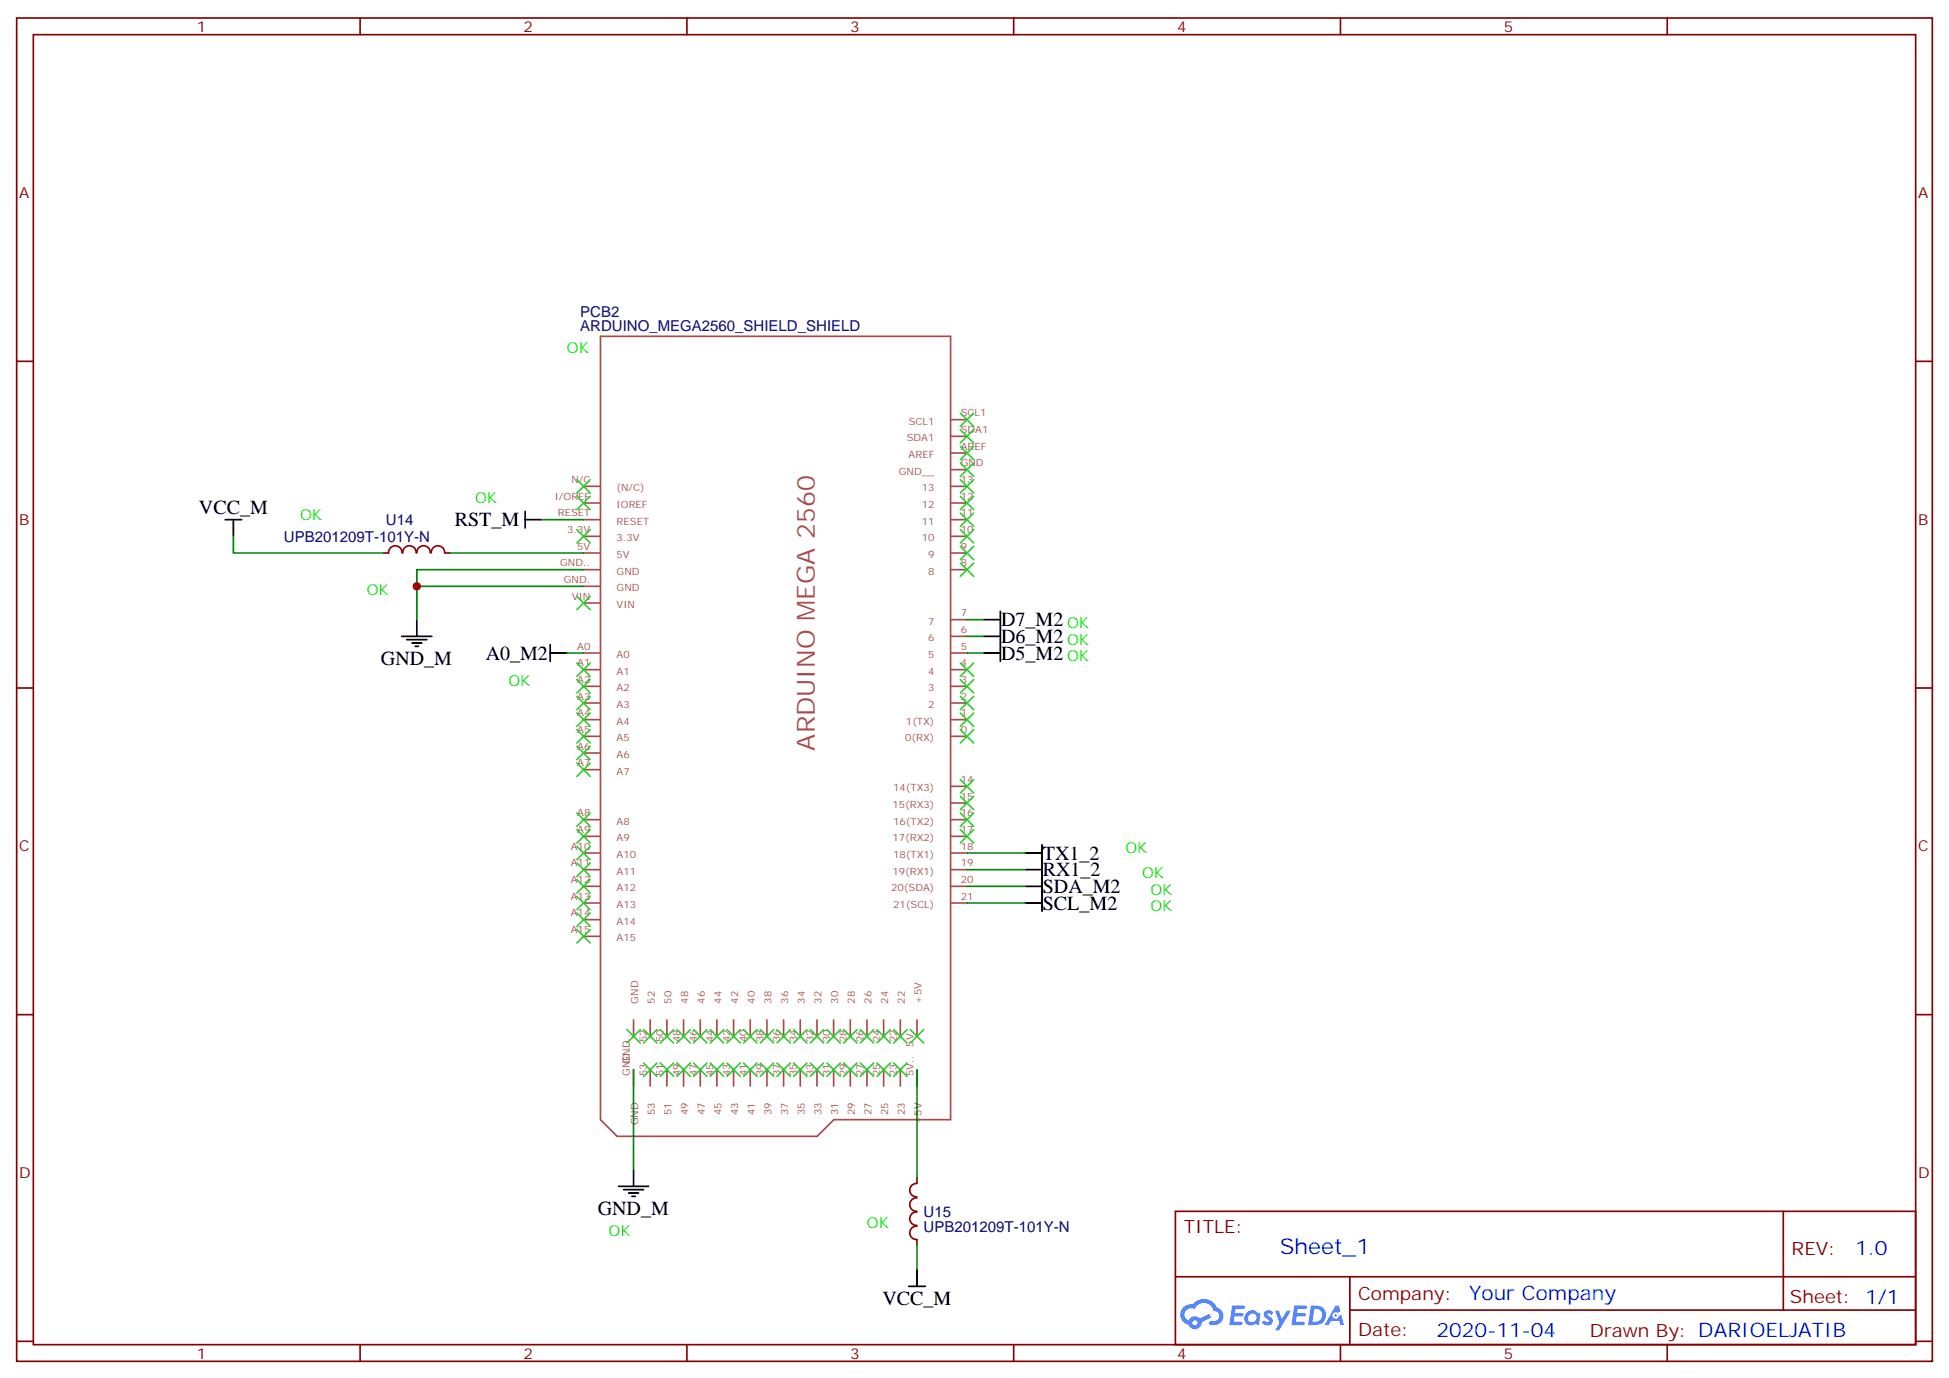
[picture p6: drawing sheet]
<svg xmlns="http://www.w3.org/2000/svg" width="412mm" height="292mm" viewBox="0 0 412 292" stroke-linecap="round" stroke-linejoin="round" font-family="sans-serif">
<g fill="none" stroke="#870000" stroke-width=".35">
<path d="M3.5 3.8h405.4v284.3h-405.4zM7.1 7.3h398.2v277.3h-398.2zM76.2 3.8v3.5M145.3 3.8v3.5M214.5 3.8v3.5M283.6 3.8v3.5M352.8 3.8v3.5M3.5 76.5h3.6M405.3 76.5h3.6M3.5 145.6h3.6M405.3 145.6h3.6M3.5 214.8h3.6"/>
<path d="M405.3 214.8h3.6M248.7 256.4h156.6v28.2h-156.6zM377.3 256.4v20.9M248.7 270.2h156.5M285.6 277.3h119.6M285.6 270.2v14.2M3.5 283.9h3.6M76.2 284.6v3.5M145.3 284.6v3.5M214.5 284.6v3.5M283.6 284.6v3.5M352.8 284.6v3.5"/>
<path d="M405.3 283.9h3.6"/>
</g>
<g fill="#5487ff">
<path d="M267.7 277.6a1.22 1.22 0 0 1 1.7 .2l-.4 .6a.47 .47 0 0 0-.3-.4 .47 .47 0 0 0-.5 .2v.1a1.55 1.55 0 0 1 1.1 1.5 1.34 1.34 0 0 1-2.3 .2l.5-.6 .7 .5a.29 .29 0 0 0 .3-.3 .29 .29 0 0 0-.2-.3 1.04 1.04 0 0 1-.6-1.7z"/>
<path d="M260.7 276.3h2.1a.43 .43 0 0 1 .5 .1 .43 .43 0 0 1 .1 .5l-.3 .2h-1.7l-.1 .8h1.5a.37 .37 0 0 1 .3 .4 .37 .37 0 0 1-.3 .4h-1.6l-.2 1.1h1.3a.43 .43 0 0 1 .5 0 .43 .43 0 0 1 .1 .5l-.3 .2h-2.5z"/>
<path d="M273.8 276.3h2.2a.43 .43 0 0 1 .4 .1 .43 .43 0 0 1 .1 .5l-.3 .2h-1.6l-.2 .8h1.6a.37 .37 0 0 1 .3 .4 .37 .37 0 0 1-.4 .4h-1.6l-.1 1.1h1.3a.43 .43 0 0 1 .4 0 .43 .43 0 0 1 .1 .5l-.3 .2h-2.4z"/>
<path d="M282.6 276.3h.7l.3 1.3-.6 .3a.69 .69 0 0 0-1 .3 .69 .69 0 0 0 .4 .9 .69 .69 0 0 0 .9-.6l.5-.2 .6 2.2h-.8l-.2-.9h-1.8l-.5 .9h-.8z"/>
<path d="M269.8 277.4h.8l.6 1.8 1.1-1.8h.9l-2.6 4.2h-.8l.9-1.5z"/>
<path d="M277.4 276.3l-.6 4.2h1.3a2.11 2.11 0 0 0 2.5-2.1 2.11 2.11 0 0 0-2.5-2.1zM278.1 277.1a1.39 1.39 0 0 1 1.7 1.4 1.39 1.39 0 0 1-1.8 1.3h-.3z"/>
<path d="M263.7 277.9a1.47 1.47 0 0 0-.1 2.1 1.47 1.47 0 0 0 2.1 .2l.7 .3 .3-2.3-.2-.3h-.4a1.49 1.49 0 0 0-2.4 0zM264.4 278.3a.92 .92 0 0 1 1.5 .5 .92 .92 0 0 1-1.3 1.1 .9 .9 0 0 1-.2-1.6z"/>
<path d="M250.4 276.7a2.18 2.18 0 0 0 1.1 3.7 1.44 1.44 0 0 0 1.6 .9 1.44 1.44 0 0 0 1.2-1.4l2-1.1-.5-.7-1.9 1a1.47 1.47 0 0 0-2.4 .4 1.39 1.39 0 0 1-.7-1.9 1.39 1.39 0 0 1 2-.5 2.08 2.08 0 0 1 2.2-1.3 2.08 2.08 0 0 1 1.8 1.7 1.07 1.07 0 0 1 1.2 1 1.07 1.07 0 0 1-1 1.1h-.7a.43 .43 0 0 0-.5 .4 .43 .43 0 0 0 .4 .5 2 2 0 0 0 2.4-1 2 2 0 0 0-.7-2.6l-.4-.2a2.98 2.98 0 0 0-5.1-.6l-1.1 .1zM252.3 280a.55 .55 0 0 1 1.1 0 .55 .55 0 0 1-1.1 0z"/>
<circle cx="282.6" cy="278.4" r=".26"/>
</g>
<g fill="none" stroke="#a64a4a" stroke-width=".35">
<path d="M127.1 71.2h74v165.8h-24.7l-3.5 3.5h-42.3l-3.5-3.5zM201.1 88.8h3.5M201.1 92.4h3.5M201.1 95.9h3.5M201.1 99.4h3.5M123.5 102.9h3.4M123.5 106.5h3.4M123.5 110h3.4M123.5 113.5h3.4M123.5 117.1h3.4M201.1 102.9h3.5M201.1 106.5h3.5"/>
<path d="M201.1 110h3.5M201.1 113.5h3.5M201.1 117.1h3.5M123.5 120.6h3.4M123.5 138.2h3.4M123.5 127.6h3.4M123.5 124.1h3.4M201.1 120.6h3.5M201.1 131.2h3.5M201.1 134.7h3.5M201.1 138.2h3.5M123.5 141.7h3.4"/>
<path d="M123.5 145.3h3.4M123.5 148.8h3.4M123.5 152.3h3.4M123.5 155.9h3.4M123.5 159.4h3.4M201.1 141.7h3.5M201.1 145.3h3.5M201.1 148.8h3.5M201.1 152.3h3.5M201.1 155.9h3.5M123.5 173.5h3.4M123.5 177h3.4"/>
<path d="M123.5 162.9h3.4M201.1 166.4h3.5M201.1 170h3.5M201.1 173.5h3.5M201.1 177h3.5M123.5 180.6h3.4M123.5 184.1h3.4M123.5 187.6h3.4M123.5 191.1h3.4M123.5 198.2h3.4M123.5 194.7h3.4M201.1 180.6h3.5"/>
<path d="M201.1 184.1h3.5M201.1 187.6h3.5M201.1 191.1h3.5M134.1 215.9v3.5M137.6 215.9v3.5M141.1 215.9v3.5M144.6 215.9v3.5M148.2 215.9v3.5M151.7 215.9v3.5M155.2 215.9v3.5M158.7 215.9v3.5M162.3 215.9v3.5"/>
<path d="M165.8 215.9v3.5M169.3 215.9v3.5M172.9 215.9v3.5M176.4 215.9v3.5M179.9 215.9v3.5M183.4 215.9v3.5M187 215.9v3.5M190.5 215.9v3.5M194 215.9v3.5M134.1 226.4v3.5M137.6 226.4v3.5M141.1 226.4v3.5"/>
<path d="M144.6 226.4v3.5M148.2 226.4v3.5M151.7 226.4v3.5M155.2 226.4v3.5M158.7 226.4v3.5M162.3 226.4v3.5M165.8 226.4v3.5M169.3 226.4v3.5M172.9 226.4v3.5M176.4 226.4v3.5M179.9 226.4v3.5M183.4 226.4v3.5"/>
<path d="M187 226.4v3.5M190.5 226.4v3.5M194 226.4v3.5"/>
</g>
<g fill="none" stroke="#000" stroke-width=".35">
<path d="M47.6 110h3.6M49.4 110v3.5M111.1 110h3.6M111.1 108.2v3.6M85 134.7h6.4M86.1 135.4h4.2M87.1 136.1h2.2M87.8 136.8h.7M88.2 131.2v3.5M116.4 138.2h3.5M116.4 136.5v3.5M208.1 138.2h3.6"/>
<path d="M208.1 131.2h3.6M208.1 134.7h3.6M211.7 129.4v10.6M220.5 178.8v14.1M217 187.6h3.5M217 191.1h3.5M217 184.1h3.5M217 180.6h3.5M130.9 251.1h6.3M131.9 251.8h4.3M133 252.5h2.1M133.7 253.2h.7"/>
<path d="M134.1 247.6v3.5M192.3 272.3h3.5M194 268.7v3.6"/>
</g>
<g fill="none" stroke="#008700" stroke-width=".35">
<path d="M49.4 113.5v3.6h31.7M95.2 117.1h28.3M114.7 110h8.8M119.9 138.2h3.6M123.5 124.1h-35.3v7.1M123.5 120.6h-35.3v3.5M204.6 138.2h3.5M204.6 134.7h3.5M204.6 131.2h3.5M204.6 187.6h12.4M204.6 191.1h12.4M204.6 180.6h12.4"/>
<path d="M204.6 184.1h12.4M134.1 226.4v21.2M194 226.4v22.9M194 263.5v5.2"/>
</g>
<path d="M81.1 117.1h1.1M82.2 117a1.41 1.41 0 0 1 1.4-1.5 1.41 1.41 0 0 1 1.4 1.5M85.2 117a1.41 1.41 0 0 1 1.4-1.5 1.41 1.41 0 0 1 1.4 1.5M88.2 117a1.41 1.41 0 0 1 1.4-1.5 1.41 1.41 0 0 1 1.4 1.5M91.3 117a1.41 1.41 0 0 1 1.4-1.5 1.41 1.41 0 0 1 1.4 1.5M94.2 117.1h1M194 256.6a1.41 1.41 0 0 0-1.5 1.4 1.41 1.41 0 0 0 1.5 1.4M194 253.6a1.41 1.41 0 0 0-1.5 1.4 1.41 1.41 0 0 0 1.5 1.4M194 259.5a1.41 1.41 0 0 0-1.5 1.4 1.41 1.41 0 0 0 1.5 1.5M194 250.5a1.41 1.41 0 0 0-1.5 1.4 1.41 1.41 0 0 0 1.5 1.4M194 249.3v1.1M194 262.4v1.1" fill="none" stroke="#870000" stroke-width=".35"/>
<g fill="none" stroke="#3c3" stroke-width=".35">
<path d="M203.2 87.4l2.8 2.8M203.2 90.9l2.8 2.9M203.2 94.5l2.8 2.8M203.2 98l2.8 2.8M206 87.4l-2.8 2.8M206 90.9l-2.8 2.9M206 94.5l-2.8 2.8M206 98l-2.8 2.8M122.1 112.1l2.8 2.8M122.1 105.1l2.8 2.8M122.1 101.5l2.8 2.9M124.9 112.1l-2.8 2.8"/>
<path d="M124.9 105.1l-2.8 2.8M124.9 101.5l-2.8 2.9M203.2 101.5l2.8 2.9M203.2 105.1l2.8 2.8M203.2 108.6l2.8 2.8M203.2 112.1l2.8 2.8M203.2 115.6l2.8 2.9M203.2 119.2l2.8 2.8M206 101.5l-2.8 2.9M206 105.1l-2.8 2.8M206 108.6l-2.8 2.8M206 112.1l-2.8 2.8"/>
<path d="M206 115.6l-2.8 2.9M206 119.2l-2.8 2.8M122.1 126.2l2.8 2.8M124.9 126.2l-2.8 2.8M122.1 158l2.8 2.8M122.1 154.4l2.8 2.9M122.1 150.9l2.8 2.8M122.1 147.4l2.8 2.8M122.1 143.9l2.8 2.8M122.1 140.3l2.8 2.9M124.9 158l-2.8 2.8M124.9 154.4l-2.8 2.9"/>
<path d="M124.9 150.9l-2.8 2.8M124.9 147.4l-2.8 2.8M124.9 143.9l-2.8 2.8M124.9 140.3l-2.8 2.9M203.2 140.3l2.8 2.9M203.2 143.9l2.8 2.8M203.2 147.4l2.8 2.8M203.2 150.9l2.8 2.8M203.2 154.4l2.8 2.9M206 147.4l-2.8 2.8M206 140.3l-2.8 2.9M206 143.9l-2.8 2.8"/>
<path d="M206 150.9l-2.8 2.8M206 154.4l-2.8 2.9M122.1 179.1l2.8 2.9M122.1 175.6l2.8 2.8M122.1 172.1l2.8 2.8M122.1 161.5l2.8 2.8M124.9 172.1l-2.8 2.8M124.9 175.6l-2.8 2.8M124.9 179.1l-2.8 2.9M124.9 161.5l-2.8 2.8M203.2 165l2.8 2.9M203.2 168.6l2.8 2.8"/>
<path d="M203.2 172.1l2.8 2.8M203.2 175.6l2.8 2.8M206 175.6l-2.8 2.8M206 172.1l-2.8 2.8M206 168.6l-2.8 2.8M206 165l-2.8 2.9M122.1 193.3l2.8 2.8M122.1 196.8l2.8 2.8M122.1 189.7l2.8 2.8M122.1 186.2l2.8 2.8M122.1 182.7l2.8 2.8M124.9 182.7l-2.8 2.8"/>
<path d="M124.9 196.8l-2.8 2.8M124.9 193.3l-2.8 2.8M124.9 189.7l-2.8 2.8M124.9 186.2l-2.8 2.8M132.6 217.9l2.9 2.9M135.5 217.9l-2.9 2.9M136.2 217.9l2.8 2.9M139 217.9l-2.8 2.9M139.7 217.9l2.8 2.9M142.5 217.9l-2.8 2.9M143.2 217.9l2.8 2.9M146 217.9l-2.8 2.9"/>
<path d="M146.8 217.9l2.8 2.9M149.6 217.9l-2.8 2.9M150.3 217.9l2.8 2.9M153.1 217.9l-2.8 2.9M153.8 217.9l2.8 2.9M156.6 217.9l-2.8 2.9M157.3 217.9l2.9 2.9M160.2 217.9l-2.9 2.9M160.9 217.9l2.8 2.9M163.7 217.9l-2.8 2.9M164.4 217.9l2.8 2.9M167.2 217.9l-2.8 2.9"/>
<path d="M167.9 217.9l2.8 2.9M170.7 217.9l-2.8 2.9M171.4 217.9l2.9 2.9M174.3 217.9l-2.9 2.9M175 217.9l2.8 2.9M177.8 217.9l-2.8 2.9M178.5 217.9l2.8 2.9M181.3 217.9l-2.8 2.9M182 217.9l2.9 2.9M184.9 217.9l-2.9 2.9M185.6 217.9l2.8 2.9M188.4 217.9l-2.8 2.9"/>
<path d="M189.1 217.9l2.8 2.9M191.9 217.9l-2.8 2.9M192.6 217.9l2.8 2.9M195.4 217.9l-2.8 2.9M136.2 225l2.8 2.8M139 225l-2.8 2.8M139.7 225l2.8 2.8M142.5 225l-2.8 2.8M143.2 225l2.8 2.8M146 225l-2.8 2.8M146.8 225l2.8 2.8M149.6 225l-2.8 2.8"/>
<path d="M150.3 225l2.8 2.8M153.1 225l-2.8 2.8M153.8 225l2.8 2.8M156.6 225l-2.8 2.8M157.3 225l2.9 2.8M160.2 225l-2.9 2.8M160.9 225l2.8 2.8M163.7 225l-2.8 2.8M164.4 225l2.8 2.8M167.2 225l-2.8 2.8M167.9 225l2.8 2.8M170.7 225l-2.8 2.8"/>
<path d="M171.4 225l2.9 2.8M174.3 225l-2.9 2.8M175 225l2.8 2.8M177.8 225l-2.8 2.8M178.5 225l2.8 2.8M181.3 225l-2.8 2.8M182 225l2.9 2.8M184.9 225l-2.9 2.8M185.6 225l2.8 2.8M188.4 225l-2.8 2.8M189.1 225l2.8 2.8M191.9 225l-2.8 2.8"/>
</g>
<circle cx="88.2" cy="124.1" r=".88" fill="#c00"/>
<text font-size="5.3" fill="#a54b4b" x="172.4" y="158.9" transform="rotate(-90 172.4 158.9)">ARDUINO MEGA 2560</text>
<text font-size="4.6" fill="#00f" x="270.8" y="265.4">Sheet_1</text>
<g font-size="4.2">
<text x="42.1" y="108.8">VCC_M</text>
<text x="96.2" y="111.4">RST_M</text>
<text x="211.8" y="132.6">D7_M2</text>
<text x="211.8" y="136.1">D6_M2</text>
<text x="80.6" y="140.7">GND_M</text>
<text x="102.8" y="139.7">A0_M2</text>
<text x="211.8" y="139.7">D5_M2</text>
<text x="220.7" y="185.5">RX1_2</text>
<text x="220.7" y="182">TX1_2</text>
<text x="220.7" y="189">SDA_M2</text>
<text x="220.7" y="192.5">SCL_M2</text>
<text x="126.5" y="257.1">GND_M</text>
<text x="186.7" y="276.3">VCC_M</text>
</g>
<g font-size="4.2" fill="#00f">
<text x="392.5" y="265.7">1.0</text>
<text x="310.9" y="275.2">Your Company</text>
<text x="304" y="283">2020-11-04</text>
</g>
<g font-size="3.9" fill="#800">
<text x="250.5" y="261">TITLE:</text>
<text x="379.1" y="265.7">REV:</text>
<text x="287.4" y="275.2">Company:</text>
<text x="378.7" y="275.8">Sheet: 1/1</text>
<text x="287.4" y="282.9">Date:</text>
<text x="336.4" y="282.9">Drawn By: DARIOELJATIB</text>
</g>
<g font-size="3.2" fill="#800">
<text x="41.6" y="6.8">1</text>
<text x="110.8" y="6.8">2</text>
<text x="179.9" y="6.8">3</text>
<text x="249.1" y="6.8">4</text>
<text x="318.2" y="6.8">5</text>
<text x="4.1" y="41.9">A</text>
<text x="405.9" y="41.9">A</text>
<text x="4.1" y="111.1">B</text>
<text x="405.9" y="111.1">B</text>
<text x="4.1" y="180.2">C</text>
<text x="405.9" y="180.2">C</text>
<text x="4.1" y="249.3">D</text>
<text x="405.9" y="249.3">D</text>
<text x="41.6" y="287.6">1</text>
<text x="110.8" y="287.6">2</text>
<text x="179.9" y="287.6">3</text>
<text x="249.1" y="287.6">4</text>
<text x="318.2" y="287.6">5</text>
</g>
<g font-size="3.2" fill="#000080">
<text x="122.8" y="70.1">ARDUINO_MEGA2560_SHIELD_SHIELD</text>
<text x="122.8" y="67.2">PCB2</text>
<text x="81.7" y="111.1">U14</text>
<text x="60.1" y="114.7">UPB201209T-101Y-N</text>
<text x="195.4" y="257.5">U15</text>
<text x="195.4" y="260.7">UPB201209T-101Y-N</text>
</g>
<g font-size="3.2" fill="#0f0">
<text x="119.9" y="74.7">OK</text>
<text x="100.5" y="106.5">OK</text>
<text x="63.5" y="110">OK</text>
<text x="77.6" y="125.9">OK</text>
<text x="225.8" y="136.5">OK</text>
<text x="225.8" y="132.9">OK</text>
<text x="225.8" y="140">OK</text>
<text x="107.6" y="145.3">OK</text>
<text x="238.1" y="180.6">OK</text>
<text x="241.7" y="185.8">OK</text>
<text x="243.4" y="189.4">OK</text>
<text x="243.4" y="192.9">OK</text>
<text x="128.8" y="261.7">OK</text>
<text x="183.4" y="259.9">OK</text>
</g>
<g font-size="2.1" fill="#a54b4b">
<text x="192.3" y="89.9">SCL1</text>
<text x="203.3" y="88.1">SCL1</text>
<text x="191.9" y="93.4">SDA1</text>
<text x="203.3" y="91.7">SDA1</text>
<text x="203.3" y="95.2">AREF</text>
<text x="190.2" y="100.5">GND__</text>
<text x="192.3" y="96.9">AREF</text>
<text x="203.3" y="98.7">GND</text>
<text x="117.4" y="105.8">I/OREF</text>
<text x="120.9" y="102.2">N/C</text>
<text x="130.5" y="107.5">IOREF</text>
<text x="130.5" y="104">(N/C)</text>
<text x="195" y="104">13</text>
<text x="195" y="107.5">12</text>
<text x="203.3" y="102.2">13</text>
<text x="203.3" y="105.8">12</text>
<text x="118" y="109.3">RESET</text>
<text x="120" y="112.8">3.3V</text>
<text x="130.5" y="111">RESET</text>
<text x="195" y="111">11</text>
<text x="203.3" y="109.3">11</text>
<text x="203.3" y="112.8">10</text>
<text x="118.5" y="119.9">GND..</text>
<text x="122.1" y="116.4">5V</text>
<text x="130.5" y="118.1">5V</text>
<text x="130.5" y="114.6">3.3V</text>
<text x="195" y="114.6">10</text>
<text x="196.4" y="118.1">9</text>
<text x="203.3" y="116.4">9</text>
<text x="203.3" y="119.9">8</text>
<text x="119.3" y="123.4">GND.</text>
<text x="130.5" y="125.1">GND</text>
<text x="130.5" y="121.6">GND</text>
<text x="196.4" y="121.6">8</text>
<text x="121" y="126.9">VIN</text>
<text x="130.5" y="128.7">VIN</text>
<text x="203.3" y="130.5">7</text>
<text x="122.1" y="137.5">A0</text>
<text x="196.4" y="132.2">7</text>
<text x="196.4" y="135.7">6</text>
<text x="203.3" y="134">6</text>
<text x="203.3" y="137.5">5</text>
<text x="122.1" y="141.1">A1</text>
<text x="130.5" y="142.8">A1</text>
<text x="130.5" y="139.3">A0</text>
<text x="196.4" y="139.3">5</text>
<text x="196.4" y="142.8">4</text>
<text x="203.3" y="141.1">4</text>
<text x="122.1" y="148.1">A3</text>
<text x="122.1" y="144.6">A2</text>
<text x="130.5" y="149.8">A3</text>
<text x="130.5" y="146.3">A2</text>
<text x="196.4" y="146.3">3</text>
<text x="196.4" y="149.8">2</text>
<text x="203.3" y="144.6">3</text>
<text x="203.3" y="148.1">2</text>
<text x="122.1" y="155.2">A5</text>
<text x="122.1" y="151.6">A4</text>
<text x="130.5" y="153.4">A4</text>
<text x="191.7" y="153.4">1(TX)</text>
<text x="203.3" y="151.6">1</text>
<text x="203.3" y="155.2">0</text>
<text x="122.1" y="158.7">A6</text>
<text x="130.5" y="156.9">A5</text>
<text x="130.5" y="160.4">A6</text>
<text x="191.5" y="156.9">0(RX)</text>
<text x="122.1" y="162.2">A7</text>
<text x="130.5" y="164">A7</text>
<text x="189" y="167.5">14(TX3)</text>
<text x="203.3" y="165.7">14</text>
<text x="122.1" y="172.8">A8</text>
<text x="188.8" y="171">15(RX3)</text>
<text x="203.3" y="169.3">15</text>
<text x="203.3" y="172.8">16</text>
<text x="120.8" y="179.9">A10</text>
<text x="122.1" y="176.3">A9</text>
<text x="130.5" y="178.1">A9</text>
<text x="130.5" y="174.5">A8</text>
<text x="188.8" y="178.1">17(RX2)</text>
<text x="189" y="174.5">16(TX2)</text>
<text x="203.3" y="176.3">17</text>
<text x="203.3" y="179.9">18</text>
<text x="120.8" y="183.4">A11</text>
<text x="130.5" y="185.1">A11</text>
<text x="130.5" y="181.6">A10</text>
<text x="188.8" y="185.1">19(RX1)</text>
<text x="189" y="181.6">18(TX1)</text>
<text x="203.3" y="183.4">19</text>
<text x="120.8" y="190.4">A13</text>
<text x="120.8" y="186.9">A12</text>
<text x="130.5" y="188.6">A12</text>
<text x="188.6" y="188.6">20(SDA)</text>
<text x="203.3" y="186.9">20</text>
<text x="203.3" y="190.4">21</text>
<text x="120.8" y="197.5">A15</text>
<text x="120.8" y="194">A14</text>
<text x="130.5" y="195.7">A14</text>
<text x="130.5" y="192.2">A13</text>
<text x="189" y="192.2">21(SCL)</text>
<text x="130.5" y="199.2">A15</text>
<text x="135" y="212.4" transform="rotate(-90 135 212.4)">GND</text>
<text x="138.6" y="212.4" transform="rotate(-90 138.6 212.4)">52</text>
<text x="142.1" y="212.4" transform="rotate(-90 142.1 212.4)">50</text>
<text x="145.6" y="212.4" transform="rotate(-90 145.6 212.4)">48</text>
<text x="149.2" y="212.4" transform="rotate(-90 149.2 212.4)">46</text>
<text x="152.7" y="212.4" transform="rotate(-90 152.7 212.4)">44</text>
<text x="156.2" y="212.4" transform="rotate(-90 156.2 212.4)">42</text>
<text x="159.7" y="212.4" transform="rotate(-90 159.7 212.4)">40</text>
<text x="163.3" y="212.4" transform="rotate(-90 163.3 212.4)">38</text>
<text x="166.8" y="212.4" transform="rotate(-90 166.8 212.4)">36</text>
<text x="170.3" y="212.4" transform="rotate(-90 170.3 212.4)">34</text>
<text x="173.8" y="212.4" transform="rotate(-90 173.8 212.4)">32</text>
<text x="177.4" y="212.4" transform="rotate(-90 177.4 212.4)">30</text>
<text x="180.9" y="212.4" transform="rotate(-90 180.9 212.4)">28</text>
<text x="184.4" y="212.4" transform="rotate(-90 184.4 212.4)">26</text>
<text x="188" y="212.4" transform="rotate(-90 188 212.4)">24</text>
<text x="191.5" y="212.4" transform="rotate(-90 191.5 212.4)">22</text>
<text x="195" y="212.4" transform="rotate(-90 195 212.4)">+5V</text>
<text x="136.8" y="220.7" transform="rotate(-90 136.8 220.7)">52</text>
<text x="140.4" y="220.7" transform="rotate(-90 140.4 220.7)">50</text>
<text x="143.9" y="220.7" transform="rotate(-90 143.9 220.7)">48</text>
<text x="147.4" y="220.7" transform="rotate(-90 147.4 220.7)">46</text>
<text x="150.9" y="220.7" transform="rotate(-90 150.9 220.7)">44</text>
<text x="154.5" y="220.7" transform="rotate(-90 154.5 220.7)">42</text>
<text x="158" y="220.7" transform="rotate(-90 158 220.7)">40</text>
<text x="161.5" y="220.7" transform="rotate(-90 161.5 220.7)">38</text>
<text x="165.1" y="220.7" transform="rotate(-90 165.1 220.7)">36</text>
<text x="168.6" y="220.7" transform="rotate(-90 168.6 220.7)">34</text>
<text x="172.1" y="220.7" transform="rotate(-90 172.1 220.7)">32</text>
<text x="175.6" y="220.7" transform="rotate(-90 175.6 220.7)">30</text>
<text x="179.2" y="220.7" transform="rotate(-90 179.2 220.7)">28</text>
<text x="182.7" y="220.7" transform="rotate(-90 182.7 220.7)">26</text>
<text x="186.2" y="220.7" transform="rotate(-90 186.2 220.7)">24</text>
<text x="189.7" y="220.7" transform="rotate(-90 189.7 220.7)">22</text>
<text x="193.3" y="221.5" transform="rotate(-90 193.3 221.5)">5V.</text>
<text x="133.3" y="227.8" transform="rotate(-90 133.3 227.8)">GND...</text>
<text x="133.3" y="225.1" transform="rotate(-90 133.3 225.1)">GND...</text>
<text x="136.8" y="227.8" transform="rotate(-90 136.8 227.8)">53</text>
<text x="140.4" y="227.8" transform="rotate(-90 140.4 227.8)">51</text>
<text x="143.9" y="227.8" transform="rotate(-90 143.9 227.8)">49</text>
<text x="147.4" y="227.8" transform="rotate(-90 147.4 227.8)">47</text>
<text x="150.9" y="227.8" transform="rotate(-90 150.9 227.8)">45</text>
<text x="154.5" y="227.8" transform="rotate(-90 154.5 227.8)">43</text>
<text x="158" y="227.8" transform="rotate(-90 158 227.8)">41</text>
<text x="161.5" y="227.8" transform="rotate(-90 161.5 227.8)">39</text>
<text x="165.1" y="227.8" transform="rotate(-90 165.1 227.8)">37</text>
<text x="168.6" y="227.8" transform="rotate(-90 168.6 227.8)">35</text>
<text x="172.1" y="227.8" transform="rotate(-90 172.1 227.8)">33</text>
<text x="175.6" y="227.8" transform="rotate(-90 175.6 227.8)">31</text>
<text x="179.2" y="227.8" transform="rotate(-90 179.2 227.8)">29</text>
<text x="182.7" y="227.8" transform="rotate(-90 182.7 227.8)">27</text>
<text x="186.2" y="227.8" transform="rotate(-90 186.2 227.8)">25</text>
<text x="189.7" y="227.8" transform="rotate(-90 189.7 227.8)">23</text>
<text x="193.3" y="227.8" transform="rotate(-90 193.3 227.8)">5V..</text>
<text x="135" y="238.2" transform="rotate(-90 135 238.2)">GND</text>
<text x="138.6" y="236" transform="rotate(-90 138.6 236)">53</text>
<text x="142.1" y="236" transform="rotate(-90 142.1 236)">51</text>
<text x="145.6" y="236" transform="rotate(-90 145.6 236)">49</text>
<text x="149.2" y="236" transform="rotate(-90 149.2 236)">47</text>
<text x="152.7" y="236" transform="rotate(-90 152.7 236)">45</text>
<text x="156.2" y="236" transform="rotate(-90 156.2 236)">43</text>
<text x="159.7" y="236" transform="rotate(-90 159.7 236)">41</text>
<text x="163.3" y="236" transform="rotate(-90 163.3 236)">39</text>
<text x="166.8" y="236" transform="rotate(-90 166.8 236)">37</text>
<text x="170.3" y="236" transform="rotate(-90 170.3 236)">35</text>
<text x="173.8" y="236" transform="rotate(-90 173.8 236)">33</text>
<text x="177.4" y="236" transform="rotate(-90 177.4 236)">31</text>
<text x="180.9" y="236" transform="rotate(-90 180.9 236)">29</text>
<text x="184.4" y="236" transform="rotate(-90 184.4 236)">27</text>
<text x="188" y="236" transform="rotate(-90 188 236)">25</text>
<text x="191.5" y="236" transform="rotate(-90 191.5 236)">23</text>
<text x="195" y="237.9" transform="rotate(-90 195 237.9)">+5V</text>
</g>
</svg>
